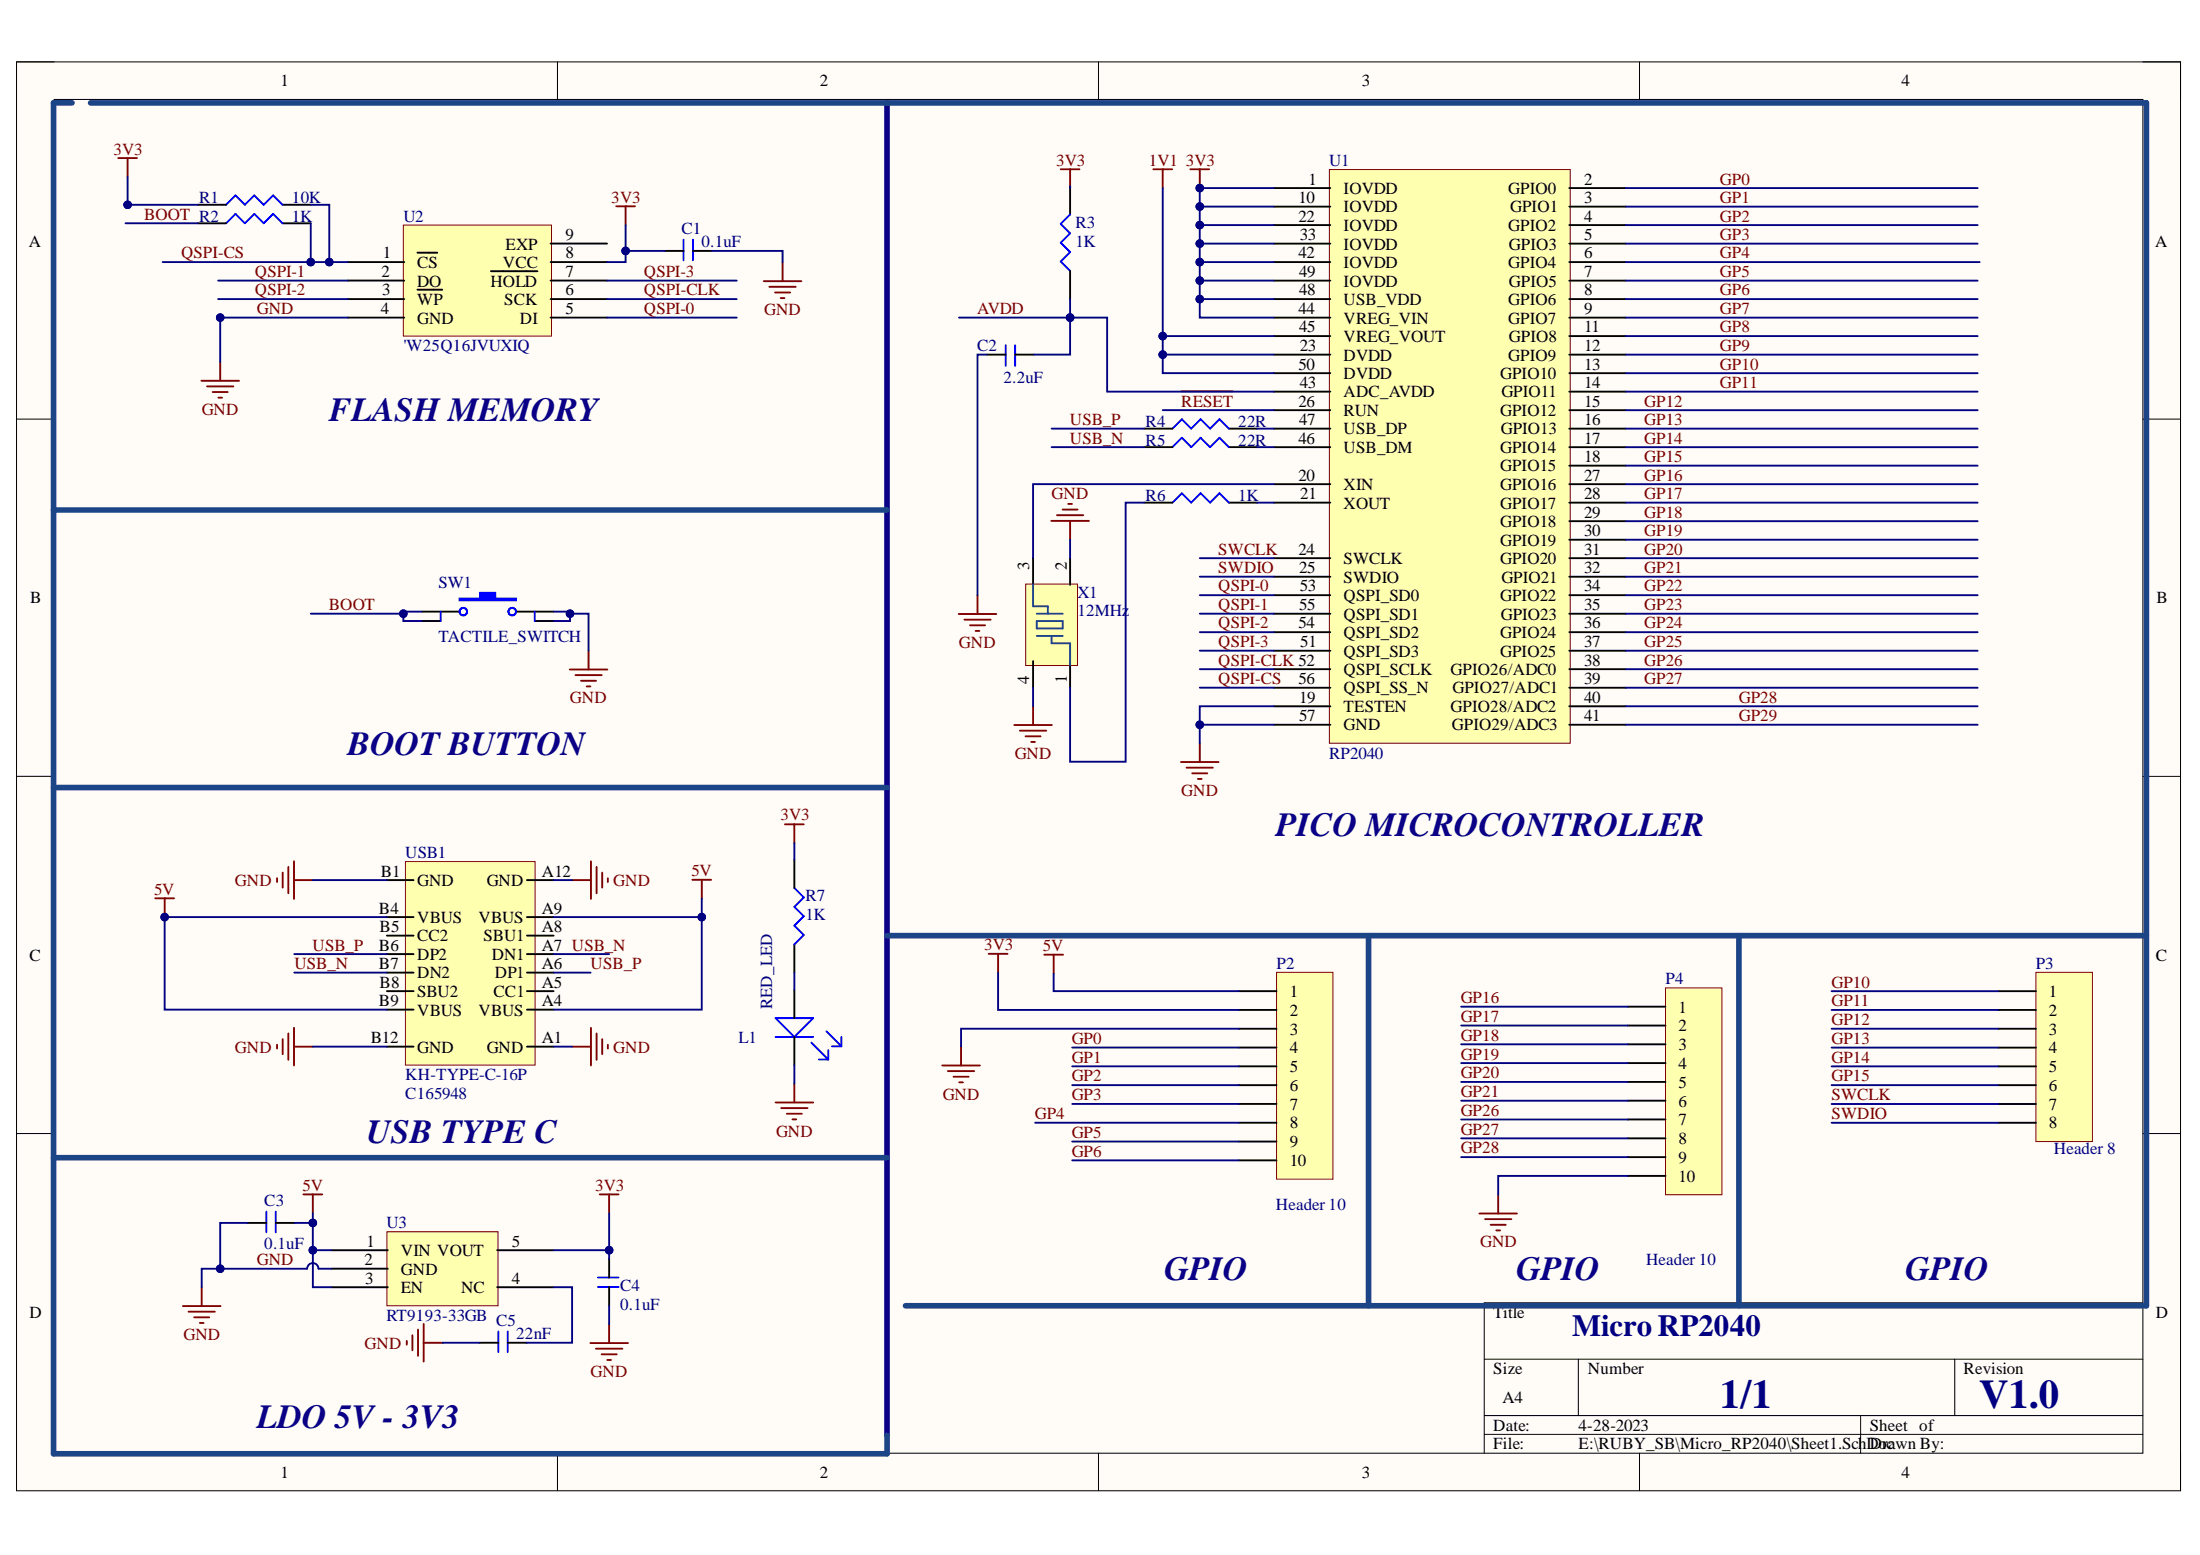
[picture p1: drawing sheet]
<svg xmlns="http://www.w3.org/2000/svg" width="297mm" height="210mm" viewBox="0 0 297 210" stroke-linecap="round" stroke-linejoin="round" font-family="sans-serif">
<path d="M2.2 8.4h292.2v192.8h-292.2z" fill-rule="evenodd" fill="#fffcf8"/>
<path d="M2.2 8.4h292.2v192.8h-292.2z" fill="none" stroke="#000" stroke-width=".14"/>
<path d="M7.3 13.4h282v182.8h-282z" fill-rule="evenodd" fill="#fffcf8"/>
<g fill="none" stroke="#000" stroke-width=".14">
<path d="M2.2 8.3h5.1M7.3 13.4h282v182.8h-282zM75.3 8.3v5.1M148.3 8.3v5.1M221.4 8.4v5M289.3 8.4h5.1v5M2.2 56.6h5.1M289.3 56.6h5.1M2.2 104.8h5.1M289.3 104.8h5.1M2.2 153h5.1M289.3 153h5.1"/>
<path d="M289.3 175.9h-88.9v20.3M75.3 196.2v5M148.3 196.2v5M200.4 183.5h88.9M200.4 191.1h88.9M200.4 193.6h88.9M213.1 183.5v7.6M221.4 196.2v5M251.2 191.1v5.1M263.9 183.5v7.6M294.4 196.2v5"/>
</g>
<path d="M83.2 27.8h2.5M84.5 27.8v2.6M103.1 38h5.1M103.9 38.7h3.5M104.6 39.5h2.1M105.7 35.4v2.6M105.4 40.2h.5" fill="none" stroke="#800000" stroke-width=".25"/>
<path d="M30.5 27.6l1.3-1.2 1.3 1.2 1.2-1.2 1.3 1.2 1.3-1.2 1.2 1.2M30.5 30.1l1.3-1.2 1.3 1.2 1.2-1.2 1.3 1.2 1.3-1.2 1.2 1.2M92.3 32.3v2.8M93.6 32.3v2.8" fill="none" stroke="#00f" stroke-width=".25"/>
<path d="M26.7 27.6h3.8M26.7 30.1h3.8M38.1 27.6h3.9M38.1 30.1h3.9M89.8 33.9h2.5M93.6 33.9h2.5" fill="none" stroke="#000" stroke-width=".25"/>
<path d="M119.8 13.9v179.8" fill="none" stroke="#0c0087" stroke-width=".76"/>
<path d="M179.5 22.9h32.5v77.4h-32.5z" fill-rule="evenodd" fill="#ffffb0"/>
<path d="M179.5 22.9h32.5v77.4h-32.5z" fill="none" stroke="#800000" stroke-width=".14"/>
<g fill="none" stroke="#000" stroke-width=".25">
<path d="M172 25.4h7.6M172 27.9h7.6M172 30.4h7.6M172 32.9h7.6M172 35.4h7.6M172 37.9h7.6M211.9 25.4h7.6M211.9 27.9h7.6M211.9 30.4h7.6M211.9 32.9h7.6M211.9 35.4h7.6M211.9 37.9h7.6"/>
<path d="M172 40.4h7.6M172 42.9h7.6M172 45.4h7.6M172 47.9h7.6M172 50.4h7.6M172 52.9h7.6M172 55.4h7.6M172 57.9h7.6M211.9 40.4h7.6M211.9 42.9h7.6M211.9 45.4h7.6M211.9 47.9h7.6"/>
<path d="M211.9 50.4h7.6M211.9 52.9h7.6M211.9 55.4h7.6M211.9 57.9h7.6M154.5 67.8h3.8M165.9 67.8h3.8M172 60.4h7.6M172 65.4h7.6M172 67.8h7.6M172 75.3h7.6M172 77.9h7.6M211.9 60.4h7.6"/>
<path d="M211.9 62.9h7.6M211.9 65.4h7.6M211.9 67.8h7.6M211.9 75.3h7.6M211.9 77.9h7.6M211.9 70.4h7.6M211.9 72.9h7.6M172 95.3h7.6M172 80.3h7.6M172 82.8h7.6M172 85.3h7.6M172 87.8h7.6"/>
<path d="M172 90.3h7.6M172 92.8h7.6M172 97.8h7.6M211.9 95.3h7.6M211.9 80.3h7.6M211.9 82.8h7.6M211.9 85.3h7.6M211.9 87.8h7.6M211.9 90.3h7.6M211.9 92.8h7.6M211.9 97.8h7.6"/>
</g>
<path d="M158.3 67.8l1.3-1.2 1.2 1.2 1.3-1.2 1.3 1.2 1.2-1.2 1.3 1.2" fill="none" stroke="#00f" stroke-width=".25"/>
<path d="M160.7 22.8h2.6M162 22.8v2.6" fill="none" stroke="#800000" stroke-width=".25"/>
<circle cx="162" cy="25.4" r=".51" fill="#000080"/>
<circle cx="162" cy="25.4" r=".51" fill="none" stroke="#000080" stroke-width=".14"/>
<g fill="none" stroke="#800000" stroke-width=".25">
<path d="M143.2 22.8h2.6M144.5 22.8v2.6M155.7 22.8h2.6M157 22.8v2.6M159.5 52.8h6.9M129.4 82.9h5.1M130.2 83.6h3.6M131 84.4h2M131.7 85.2h.5M132 80.3v2.6M159.4 102.9h5.1M160.2 103.6h3.6"/>
<path d="M161 104.4h2M161.7 105.1h.5M162 100.3v2.6"/>
</g>
<path d="M144.5 29l-1.3 1.2 1.3 1.3-1.3 1.3 1.3 1.2-1.3 1.3 1.3 1.3M135.8 46.6v2.8M137.1 46.6v2.8M158.3 57.9l1.3-1.3 1.2 1.3 1.3-1.3 1.3 1.3 1.2-1.3 1.3 1.3M158.3 60.4l1.3-1.3 1.2 1.3 1.3-1.3 1.3 1.3 1.2-1.3 1.3 1.3" fill="none" stroke="#00f" stroke-width=".25"/>
<path d="M144.5 25.1v3.9M144.5 36.6v3.8M133.3 47.9h2.5M137.1 47.9h2.5M154.5 57.9h3.8M165.9 57.9h3.8M154.5 60.4h3.8M165.9 60.4h3.8" fill="none" stroke="#000" stroke-width=".25"/>
<path d="M138.5 78.8h7v11h-7z" fill-rule="evenodd" fill="#ffffb0"/>
<path d="M138.5 78.8h7v11h-7z" fill="none" stroke="#800000" stroke-width=".14"/>
<path d="M139.5 75.3v3.6M144.5 75.3v3.6M139.5 89.2v3.6M144.5 89.2v3.6" fill="none" stroke="#000" stroke-width=".25"/>
<path d="M139.5 78.8v3h2v1M140 83.8h3.5v1h-3.5zM140 82.8h3.5M140 85.8h3.5M142 85.8v1h2.5v3" fill="none" stroke="#1c4587" stroke-width=".25"/>
<path d="M141.9 70.3h5.1M142.7 69.6h3.6M143.5 68.8h2M144.2 68h.5M144.5 70.3v2.6M136.9 97.9h5.1M137.7 98.6h3.6M138.5 99.4h2M139.5 95.3v2.6M139.2 100.2h.5" fill="none" stroke="#800000" stroke-width=".25"/>
<path d="M54.5 30.4h20v15h-20z" fill-rule="evenodd" fill="#ffffb0"/>
<path d="M54.5 30.4h20v15h-20z" fill="none" stroke="#800000" stroke-width=".14"/>
<g fill="none" stroke="#000" stroke-width=".25">
<path d="M47 35.4h7.6M47 37.9h7.6M56.4 34.1h2.6M56.4 39.1h3.3M66.3 36.6h6.3M74.3 35.4h7.7M74.3 37.9h7.7M74.3 32.9h7.7M47 40.4h7.6M47 42.9h7.6M74.3 40.4h7.7M74.3 42.9h7.7"/>
<path d="M57 82.6h5M69.7 82.6h5"/>
</g>
<path d="M76.9 90.4h5.1M77.7 91.1h3.5M78.4 91.9h2.1M79.2 92.7h.5M79.5 87.8v2.6" fill="none" stroke="#800000" stroke-width=".25"/>
<path d="M62 80.8h2.8v-.8h2.1v.8h2.8v.2h-7.7z" fill-rule="evenodd" fill="#00f"/>
<g fill="none" stroke="#00f" stroke-width=".25">
<path d="M59.5 82.6v1.2M62 80.8h2.8v-.8h2.1v.8h2.8v.2h-7.7zM72.2 82.6v1.2"/>
<circle cx="62.6" cy="82.6" r=".51"/>
<circle cx="69.2" cy="82.6" r=".51"/>
</g>
<path d="M57 83.8h2.5M72.2 83.8h2.5" fill="none" stroke="#000" stroke-width=".25"/>
<path d="M54.7 116.3h17.5v27.5h-17.5z" fill-rule="evenodd" fill="#ffffb0"/>
<path d="M54.7 116.3h17.5v27.5h-17.5z" fill="none" stroke="#800000" stroke-width=".14"/>
<g fill="none" stroke="#000" stroke-width=".25">
<path d="M52.2 118.8h3.6M71.1 118.8h3.6M52.2 123.8h3.6M52.2 126.3h3.6M52.2 128.8h3.6M52.2 131.3h3.6M52.2 133.8h3.6M52.2 136.3h3.6M71.1 123.8h3.6M71.1 126.3h3.6M71.1 128.8h3.6M71.1 131.3h3.6"/>
<path d="M71.1 133.8h3.6M71.1 136.3h3.6M52.2 141.3h3.6M71.1 141.3h3.6"/>
</g>
<g fill="none" stroke="#800000" stroke-width=".25">
<path d="M37.4 118.5v.6M38.2 117.8v2M38.9 117v3.6M39.7 118.8h2.5M39.7 116.3v5M77.2 118.8h2.6M79.8 116.3v5M80.5 117v3.6M81.3 117.8v2M82.1 118.5v.6M93.5 118.8h2.5M94.8 118.8v2.5"/>
<path d="M21 121.3h2.5M22.2 121.3v2.5M38.9 139.5v3.6M39.7 138.7v5.1M79.8 138.7v5.1M80.5 139.5v3.6M37.4 141v.5M38.2 140.3v2M39.7 141.3h2.5M77.2 141.3h2.6M81.3 140.3v2M82.1 141v.5"/>
</g>
<circle cx="22.2" cy="123.8" r=".51" fill="#000080"/>
<circle cx="22.2" cy="123.8" r=".51" fill="none" stroke="#000080" stroke-width=".14"/>
<path d="M52.2 166.3h15v10h-15z" fill-rule="evenodd" fill="#ffffb0"/>
<path d="M52.2 166.3h15v10h-15z" fill="none" stroke="#800000" stroke-width=".14"/>
<path d="M33.4 165.1h2.6M37.2 165.1h2.6M44.7 168.8h7.7M44.7 171.3h7.7M44.7 173.8h7.7M67.1 168.8h7.6M67.1 173.8h7.6M82.2 169.9v2.5M82.2 173.7v2.6M64.7 181.3h2.6M68.6 181.3h2.5" fill="none" stroke="#000" stroke-width=".25"/>
<g fill="none" stroke="#800000" stroke-width=".25">
<path d="M16 21.3h2.5M17.2 21.3v2.6M27.2 51.4h5.1M28 52.2h3.5M28.7 52.9h2M29.5 53.7h.5M29.7 48.9v2.5M24.7 176.3h5.1M25.5 177.1h3.5M26.2 177.8h2M27 178.6h.5M27.2 173.8v2.5"/>
<path d="M41 161.2h2.5M42.2 161.2v2.6M56.4 179.5v3.5M57.2 178.7v5.1M81 161.2h2.5M82.2 161.2v2.6M82.2 178.8v2.5M54.9 181v.5M55.7 180.2v2.1M57.2 181.3h2.5M79.7 181.3h5.1M80.5 182.1h3.5"/>
<path d="M81.2 182.8h2.1M82 183.6h.5"/>
</g>
<path d="M36 163.5v2.8M37.2 163.5v2.8M67.3 179.7v2.8M68.6 179.7v2.8M80.7 172.4h2.8M80.7 173.7h2.8" fill="none" stroke="#00f" stroke-width=".25"/>
<path d="M9.7 13.9h-2.5v182.3h112.6v-2.5M12.2 13.9h277.6v162.4h-167.5M7.2 68.8h112.6M7.2 106.3h112.6M119.8 126.3h170M234.8 126.3v50M7.2 156.3h112.6" fill="none" stroke="#1c4587" stroke-width=".76"/>
<path d="M274.9 131.3h7.6v22.8h-7.6z" fill-rule="evenodd" fill="#ffffb0"/>
<path d="M274.9 131.3h7.6v22.8h-7.6z" fill="none" stroke="#800000" stroke-width=".14"/>
<path d="M269.8 133.8h5.1M269.8 136.3h5.1M269.8 138.9h5.1M269.8 141.4h5.1M269.8 143.9h5.1M269.8 146.5h5.1M269.8 149h5.1M269.8 151.6h5.1" fill="none" stroke="#000" stroke-width=".25"/>
<path d="M172.4 131.3h7.6v27.9h-7.6z" fill-rule="evenodd" fill="#ffffb0"/>
<path d="M172.4 131.3h7.6v27.9h-7.6z" fill="none" stroke="#800000" stroke-width=".14"/>
<path d="M167.3 133.8h5M167.3 136.3h5M167.3 138.9h5M167.3 141.4h5M167.3 143.9h5M167.3 146.5h5M167.3 149h5M167.3 151.6h5M167.3 154.1h5M167.3 156.6h5" fill="none" stroke="#000" stroke-width=".25"/>
<path d="M133.5 128.8h2.5M134.8 128.8v2.5M141 128.9h2.5M142.3 128.9v2.5M127.2 143.8h5.1M128 144.6h3.5M128.7 145.3h2.1M129.5 146.1h.5M129.8 141.3v2.5" fill="none" stroke="#800000" stroke-width=".25"/>
<path d="M184.8 126.3v50" fill="none" stroke="#1c4587" stroke-width=".76"/>
<path d="M224.9 133.4h7.6v27.9h-7.6z" fill-rule="evenodd" fill="#ffffb0"/>
<path d="M224.9 133.4h7.6v27.9h-7.6z" fill="none" stroke="#800000" stroke-width=".14"/>
<g fill="none" stroke="#000" stroke-width=".25">
<path d="M107.3 116.1v3.8M107.3 127.5v3.8M107.3 133.6v3.8M107.3 140v3.8M219.8 135.9h5.1M219.8 138.4h5.1M219.8 141h5.1M219.8 143.5h5.1M219.8 146h5.1M219.8 148.6h5.1M219.8 151.1h5.1M219.8 153.7h5.1"/>
<path d="M219.8 156.2h5.1M219.8 158.7h5.1"/>
</g>
<path d="M107.3 119.9l1.2 1.2-1.2 1.3 1.2 1.3-1.2 1.2 1.2 1.3-1.2 1.3M104.7 137.4h5.1l-2.5 2.6zM104.7 140h5.1M111.6 139.2l2 2M113.6 140v1.2M109.5 140.7l2.3 2.3M110.6 143h1.2M111.8 141.7v1.3M112.3 141.2h1.3" fill="none" stroke="#00f" stroke-width=".25"/>
<path d="M106 111.3h2.5M107.3 111.3v2.5M104.7 148.8h5.1M105.5 149.6h3.5M106.2 150.3h2.1M107 151.1h.5M107.3 146.3v2.5M199.7 163.8h5.1M200.5 164.6h3.6M201.3 165.3h2M202 166.1h.5M202.3 161.3v2.5" fill="none" stroke="#800000" stroke-width=".25"/>
<path d="M29.5 37.9h17.5M42 27.6h2.5v7.8h2.5M82 37.9h17.5M96.1 33.9h9.6v1.5M29.5 40.4h17.5M82 40.4h17.5M82 42.9h17.5" fill="none" stroke="#000080" stroke-width=".25"/>
<circle cx="44.5" cy="35.4" r=".51" fill="#000080"/>
<circle cx="44.5" cy="35.4" r=".51" fill="none" stroke="#000080" stroke-width=".14"/>
<path d="M42 30.1v5.3" fill="none" stroke="#000080" stroke-width=".25"/>
<circle cx="42" cy="35.4" r=".51" fill="#000080"/>
<circle cx="42" cy="35.4" r=".51" fill="none" stroke="#000080" stroke-width=".14"/>
<g fill="none" stroke="#000080" stroke-width=".25">
<path d="M16.9 30.1h9.8M219.5 25.4h47.5M219.5 27.9h47.5M219.5 30.4h47.5M219.5 32.9h47.5M157 47.9v2.5h15M219.5 40.4h47.5M219.5 42.9h47.5M219.5 45.4h47.5M219.5 47.9h47.5M219.5 50.4h47.5M219.5 52.9h47.5"/>
<path d="M219.5 55.4h47.5M162 75.3h10M162 77.8h10M169.7 67.8h2.3M219.5 60.4h47.5M219.5 62.9h47.5M219.5 65.4h47.5M219.5 67.8h47.5M219.5 70.4h47.5M219.5 72.9h47.5M219.5 75.3h47.5M219.5 77.9h47.5"/>
<path d="M162 80.3h10M162 82.8h10M162 85.3h10M162 87.8h10M162 90.3h10M162 92.8h10M219.5 80.3h47.5M219.5 82.8h47.5M219.5 85.3h47.5M219.5 87.8h47.5M219.5 90.3h47.5M219.5 92.8h47.5"/>
<path d="M219.5 95.3h47.5M219.5 97.8h47.5"/>
</g>
<circle cx="157" cy="47.9" r=".51" fill="#000080"/>
<circle cx="157" cy="47.9" r=".51" fill="none" stroke="#000080" stroke-width=".14"/>
<path d="M157 45.4v2.5h15" fill="none" stroke="#000080" stroke-width=".25"/>
<circle cx="157" cy="47.9" r=".51" fill="#000080"/>
<circle cx="157" cy="47.9" r=".51" fill="none" stroke="#000080" stroke-width=".14"/>
<circle cx="157" cy="45.4" r=".51" fill="#000080"/>
<circle cx="157" cy="45.4" r=".51" fill="none" stroke="#000080" stroke-width=".14"/>
<path d="M157 25.4v20h15" fill="none" stroke="#000080" stroke-width=".25"/>
<circle cx="157" cy="45.4" r=".51" fill="#000080"/>
<circle cx="157" cy="45.4" r=".51" fill="none" stroke="#000080" stroke-width=".14"/>
<path d="M162 27.9h10" fill="none" stroke="#000080" stroke-width=".25"/>
<circle cx="162" cy="27.9" r=".51" fill="#000080"/>
<circle cx="162" cy="27.9" r=".51" fill="none" stroke="#000080" stroke-width=".14"/>
<path d="M162 30.4h10" fill="none" stroke="#000080" stroke-width=".25"/>
<circle cx="162" cy="30.4" r=".51" fill="#000080"/>
<circle cx="162" cy="30.4" r=".51" fill="none" stroke="#000080" stroke-width=".14"/>
<path d="M162 32.9h10" fill="none" stroke="#000080" stroke-width=".25"/>
<circle cx="162" cy="32.9" r=".51" fill="#000080"/>
<circle cx="162" cy="32.9" r=".51" fill="none" stroke="#000080" stroke-width=".14"/>
<path d="M162 35.4h10" fill="none" stroke="#000080" stroke-width=".25"/>
<circle cx="162" cy="35.4" r=".51" fill="#000080"/>
<circle cx="162" cy="35.4" r=".51" fill="none" stroke="#000080" stroke-width=".14"/>
<path d="M162 37.9h10" fill="none" stroke="#000080" stroke-width=".25"/>
<circle cx="162" cy="37.9" r=".51" fill="#000080"/>
<circle cx="162" cy="37.9" r=".51" fill="none" stroke="#000080" stroke-width=".14"/>
<path d="M162 40.4h10" fill="none" stroke="#000080" stroke-width=".25"/>
<circle cx="162" cy="40.4" r=".51" fill="#000080"/>
<circle cx="162" cy="40.4" r=".51" fill="none" stroke="#000080" stroke-width=".14"/>
<path d="M144.5 25.1v.3M139.6 47.9h4.9v-5h5v10h22.5M142 57.9h12.5M157 55.4h15M169.7 57.9h2.3M142 60.4h12.5M169.7 60.4h2.3" fill="none" stroke="#000080" stroke-width=".25"/>
<circle cx="144.5" cy="42.9" r=".51" fill="#000080"/>
<circle cx="144.5" cy="42.9" r=".51" fill="none" stroke="#000080" stroke-width=".14"/>
<path d="M144.5 40.4v2.5" fill="none" stroke="#000080" stroke-width=".25"/>
<circle cx="144.5" cy="42.9" r=".51" fill="#000080"/>
<circle cx="144.5" cy="42.9" r=".51" fill="none" stroke="#000080" stroke-width=".14"/>
<path d="M129.5 42.9h15" fill="none" stroke="#000080" stroke-width=".25"/>
<circle cx="144.5" cy="42.9" r=".51" fill="#000080"/>
<circle cx="144.5" cy="42.9" r=".51" fill="none" stroke="#000080" stroke-width=".14"/>
<path d="M172 25.4h-10v17.5h10M133.3 47.9h-1.3v32.4M219.5 57.9h47.5" fill="none" stroke="#000080" stroke-width=".25"/>
<circle cx="162" cy="25.4" r=".51" fill="#000080"/>
<circle cx="162" cy="25.4" r=".51" fill="none" stroke="#000080" stroke-width=".14"/>
<circle cx="162" cy="27.9" r=".51" fill="#000080"/>
<circle cx="162" cy="27.9" r=".51" fill="none" stroke="#000080" stroke-width=".14"/>
<circle cx="162" cy="30.4" r=".51" fill="#000080"/>
<circle cx="162" cy="30.4" r=".51" fill="none" stroke="#000080" stroke-width=".14"/>
<circle cx="162" cy="32.9" r=".51" fill="#000080"/>
<circle cx="162" cy="32.9" r=".51" fill="none" stroke="#000080" stroke-width=".14"/>
<circle cx="162" cy="35.4" r=".51" fill="#000080"/>
<circle cx="162" cy="35.4" r=".51" fill="none" stroke="#000080" stroke-width=".14"/>
<circle cx="162" cy="37.9" r=".51" fill="#000080"/>
<circle cx="162" cy="37.9" r=".51" fill="none" stroke="#000080" stroke-width=".14"/>
<circle cx="162" cy="40.4" r=".51" fill="#000080"/>
<circle cx="162" cy="40.4" r=".51" fill="none" stroke="#000080" stroke-width=".14"/>
<path d="M219.5 37.9h47.5M172 95.3h-10v2.5h10" fill="none" stroke="#000080" stroke-width=".25"/>
<circle cx="162" cy="97.8" r=".51" fill="#000080"/>
<circle cx="162" cy="97.8" r=".51" fill="none" stroke="#000080" stroke-width=".14"/>
<path d="M162 97.8v2.5" fill="none" stroke="#000080" stroke-width=".25"/>
<circle cx="162" cy="97.8" r=".51" fill="#000080"/>
<circle cx="162" cy="97.8" r=".51" fill="none" stroke="#000080" stroke-width=".14"/>
<path d="M144.5 72.9v2.4M54.5 82.8v1h2.5M139.5 92.8v2.5" fill="none" stroke="#000080" stroke-width=".25"/>
<circle cx="54.5" cy="82.8" r=".51" fill="#000080"/>
<circle cx="54.5" cy="82.8" r=".51" fill="none" stroke="#000080" stroke-width=".14"/>
<path d="M57 82.6h-2.5v.2h-12.5" fill="none" stroke="#000080" stroke-width=".25"/>
<circle cx="54.5" cy="82.8" r=".51" fill="#000080"/>
<circle cx="54.5" cy="82.8" r=".51" fill="none" stroke="#000080" stroke-width=".14"/>
<path d="M77 82.8v1h-2.3" fill="none" stroke="#000080" stroke-width=".25"/>
<circle cx="77" cy="82.8" r=".51" fill="#000080"/>
<circle cx="77" cy="82.8" r=".51" fill="none" stroke="#000080" stroke-width=".14"/>
<path d="M74.7 82.6h2.3v.2h2.5v5" fill="none" stroke="#000080" stroke-width=".25"/>
<circle cx="77" cy="82.8" r=".51" fill="#000080"/>
<circle cx="77" cy="82.8" r=".51" fill="none" stroke="#000080" stroke-width=".14"/>
<path d="M22 35.4h22.5" fill="none" stroke="#000080" stroke-width=".25"/>
<circle cx="42" cy="35.4" r=".51" fill="#000080"/>
<circle cx="42" cy="35.4" r=".51" fill="none" stroke="#000080" stroke-width=".14"/>
<circle cx="44.5" cy="35.4" r=".51" fill="#000080"/>
<circle cx="44.5" cy="35.4" r=".51" fill="none" stroke="#000080" stroke-width=".14"/>
<path d="M84.5 30.4v5h-2.5" fill="none" stroke="#000080" stroke-width=".25"/>
<circle cx="84.5" cy="33.9" r=".51" fill="#000080"/>
<circle cx="84.5" cy="33.9" r=".51" fill="none" stroke="#000080" stroke-width=".14"/>
<path d="M154.5 67.8h-2.5v35h-7.5v-10M172 65.4h-32.5v9.9M42.2 118.8h10M74.7 118.8h2.5M39.7 128.8h12.5M39.7 131.3h12.5M74.7 128.8h7.5M74.7 131.3h5M94.8 121.3v2.5h-20.1M42.2 141.3h10M74.7 141.3h2.5" fill="none" stroke="#000080" stroke-width=".25"/>
<circle cx="94.8" cy="123.8" r=".51" fill="#000080"/>
<circle cx="94.8" cy="123.8" r=".51" fill="none" stroke="#000080" stroke-width=".14"/>
<path d="M94.8 123.8v12.5h-20.1" fill="none" stroke="#000080" stroke-width=".25"/>
<circle cx="94.8" cy="123.8" r=".51" fill="#000080"/>
<circle cx="94.8" cy="123.8" r=".51" fill="none" stroke="#000080" stroke-width=".14"/>
<path d="M52.2 123.8h-30v12.5h30" fill="none" stroke="#000080" stroke-width=".25"/>
<circle cx="22.2" cy="123.8" r=".51" fill="#000080"/>
<circle cx="22.2" cy="123.8" r=".51" fill="none" stroke="#000080" stroke-width=".14"/>
<path d="M33.4 165.1h-3.7v6.2" fill="none" stroke="#000080" stroke-width=".25"/>
<circle cx="29.7" cy="171.3" r=".51" fill="#000080"/>
<circle cx="29.7" cy="171.3" r=".51" fill="none" stroke="#000080" stroke-width=".14"/>
<path d="M42.2 165.1v3.7h2.5" fill="none" stroke="#000080" stroke-width=".25"/>
<circle cx="42.2" cy="168.8" r=".51" fill="#000080"/>
<circle cx="42.2" cy="168.8" r=".51" fill="none" stroke="#000080" stroke-width=".14"/>
<circle cx="42.2" cy="165.1" r=".51" fill="#000080"/>
<circle cx="42.2" cy="165.1" r=".51" fill="none" stroke="#000080" stroke-width=".14"/>
<path d="M42.2 163.8v1.3h-2.4" fill="none" stroke="#000080" stroke-width=".25"/>
<circle cx="42.2" cy="165.1" r=".51" fill="#000080"/>
<circle cx="42.2" cy="165.1" r=".51" fill="none" stroke="#000080" stroke-width=".14"/>
<path d="M74.7 168.8h7.5v1.1" fill="none" stroke="#000080" stroke-width=".25"/>
<circle cx="82.2" cy="168.8" r=".51" fill="#000080"/>
<circle cx="82.2" cy="168.8" r=".51" fill="none" stroke="#000080" stroke-width=".14"/>
<path d="M82.2 163.8v5" fill="none" stroke="#000080" stroke-width=".25"/>
<circle cx="82.2" cy="168.8" r=".51" fill="#000080"/>
<circle cx="82.2" cy="168.8" r=".51" fill="none" stroke="#000080" stroke-width=".14"/>
<path d="M17.2 27.6h9.5M219.5 35.4h47.8M74.7 173.8h2.5v7.5h-6.1M82.2 176.3v2.5M59.7 181.3h5" fill="none" stroke="#000080" stroke-width=".25"/>
<circle cx="17.2" cy="27.6" r=".51" fill="#000080"/>
<circle cx="17.2" cy="27.6" r=".51" fill="none" stroke="#000080" stroke-width=".14"/>
<path d="M17.2 23.9v3.7h-.3" fill="none" stroke="#000080" stroke-width=".25"/>
<circle cx="17.2" cy="27.6" r=".51" fill="#000080"/>
<circle cx="17.2" cy="27.6" r=".51" fill="none" stroke="#000080" stroke-width=".14"/>
<path d="M29.7 42.9h17.3" fill="none" stroke="#000080" stroke-width=".25"/>
<circle cx="29.7" cy="42.9" r=".51" fill="#000080"/>
<circle cx="29.7" cy="42.9" r=".51" fill="none" stroke="#000080" stroke-width=".14"/>
<path d="M29.5 42.9h.2v6" fill="none" stroke="#000080" stroke-width=".25"/>
<circle cx="29.7" cy="42.9" r=".51" fill="#000080"/>
<circle cx="29.7" cy="42.9" r=".51" fill="none" stroke="#000080" stroke-width=".14"/>
<path d="M84.5 33.9h5.3" fill="none" stroke="#000080" stroke-width=".25"/>
<circle cx="84.5" cy="33.9" r=".51" fill="#000080"/>
<circle cx="84.5" cy="33.9" r=".51" fill="none" stroke="#000080" stroke-width=".14"/>
<path d="M42.2 168.8v5h2.5" fill="none" stroke="#000080" stroke-width=".25"/>
<circle cx="42.2" cy="168.8" r=".51" fill="#000080"/>
<circle cx="42.2" cy="168.8" r=".51" fill="none" stroke="#000080" stroke-width=".14"/>
<path d="M44.7 171.3h-1.7a.76 .76 0 0 0-.8-.8 .76 .76 0 0 0-.7 .8h-14.3v2.5" fill="none" stroke="#000080" stroke-width=".25"/>
<circle cx="29.7" cy="171.3" r=".51" fill="#000080"/>
<circle cx="29.7" cy="171.3" r=".51" fill="none" stroke="#000080" stroke-width=".14"/>
<g fill="none" stroke="#000080" stroke-width=".25">
<path d="M107.3 113.8v2.3M107.3 131.3v2.3M134.8 131.3v5h32.5M142.3 131.4v2.4h25M167.3 138.9h-37.5v2.4M197.3 138.4h22.5M197.3 135.9h22.5M247.3 138.9h22.5M247.3 136.3h22.5M247.3 133.8h22.5M107.3 143.8v2.5M139.8 151.6h27.5"/>
<path d="M144.8 141.4h22.5M144.8 143.9h22.5M144.8 146.5h22.5M144.8 149h22.5M144.8 154.1h22.5M144.8 156.6h22.5M197.3 146h22.5M197.3 148.6h22.5M197.3 141h22.5M197.3 143.5h22.5M197.3 153.7h22.5M197.3 156.2h22.5"/>
<path d="M197.3 151.1h22.5M219.8 158.7h-17.5v2.6M247.3 141.4h22.5M247.3 143.9h22.5M247.3 146.5h22.5M247.3 149h22.5M247.3 151.6h22.5"/>
</g>
<g font-size="5.5" fill="#000080">
<text x="232.2" y="190.1">1/1</text>
<text x="267.2" y="190.1">V1.0</text>
</g>
<g font-size="4.6" fill="#0c0087">
<text x="44.4" y="56.9">FLASH MEMORY</text>
<text x="46.9" y="101.9">BOOT BUTTON</text>
<text x="172.3" y="112.9">PICO MICROCONTROLLER</text>
<text x="49.5" y="154.3">USB TYPE C</text>
<text x="157.2" y="172.8">GPIO</text>
<text x="204.7" y="172.8">GPIO</text>
<text x="257.3" y="172.8">GPIO</text>
<text x="34.7" y="192.8">LDO 5V - 3V3</text>
</g>
<text font-size="4.1" fill="#000080" x="212.3" y="180.4">Micro RP2040</text>
<g font-size="2.3">
<text x="37.9" y="11.7">1</text>
<text x="110.7" y="11.7">2</text>
<text x="183.9" y="11.7">3</text>
<text x="256.8" y="11.7">4</text>
<text x="175.3" y="27.4">10</text>
<text x="175.3" y="29.9">22</text>
<text x="176.7" y="24.9">1</text>
<text x="181.4" y="26.2">IOVDD</text>
<text x="181.4" y="28.6">IOVDD</text>
<text x="203.6" y="26.2">GPIO0</text>
<text x="203.9" y="28.6">GPIO1</text>
<text x="213.9" y="24.9">2</text>
<text x="213.9" y="27.4">3</text>
<text x="213.9" y="29.9">4</text>
<text x="3.9" y="33.3">A</text>
<text x="51.7" y="34.9">1</text>
<text x="68.2" y="33.7">EXP</text>
<text x="76.4" y="34.9">8</text>
<text x="76.4" y="32.4">9</text>
<text x="175.3" y="34.9">42</text>
<text x="175.5" y="32.4">33</text>
<text x="181.4" y="31.2">IOVDD</text>
<text x="181.4" y="33.7">IOVDD</text>
<text x="203.6" y="31.2">GPIO2</text>
<text x="203.7" y="33.7">GPIO3</text>
<text x="213.9" y="32.4">5</text>
<text x="213.9" y="34.9">6</text>
<text x="291" y="33.3">A</text>
<text x="51.5" y="37.4">2</text>
<text x="51.6" y="39.9">3</text>
<text x="56.3" y="36.2">CS</text>
<text x="56.3" y="38.7">DO</text>
<text x="56.3" y="41.1">WP</text>
<text x="66.2" y="38.7">HOLD</text>
<text x="67.9" y="36.2">VCC</text>
<text x="68.1" y="41.1">SCK</text>
<text x="76.4" y="39.9">6</text>
<text x="76.4" y="37.4">7</text>
<text x="175.4" y="39.9">48</text>
<text x="175.4" y="37.4">49</text>
<text x="181.4" y="36.2">IOVDD</text>
<text x="181.4" y="41.1">USB_VDD</text>
<text x="181.4" y="38.7">IOVDD</text>
<text x="203.6" y="36.2">GPIO4</text>
<text x="203.6" y="41.1">GPIO6</text>
<text x="203.7" y="38.7">GPIO5</text>
<text x="213.9" y="37.4">7</text>
<text x="213.9" y="39.9">8</text>
<text x="51.4" y="42.4">4</text>
<text x="56.3" y="43.7">GND</text>
<text x="70.2" y="43.7">DI</text>
<text x="76.4" y="42.4">5</text>
<text x="175.3" y="42.4">44</text>
<text x="175.4" y="44.9">45</text>
<text x="175.5" y="47.4">23</text>
<text x="181.4" y="43.7">VREG_VIN</text>
<text x="181.4" y="46.1">VREG_VOUT</text>
<text x="203.6" y="43.7">GPIO7</text>
<text x="203.7" y="46.1">GPIO8</text>
<text x="213.9" y="42.4">9</text>
<text x="213.9" y="44.9">11</text>
<text x="213.9" y="47.4">12</text>
<text x="175.3" y="49.9">50</text>
<text x="175.5" y="52.4">43</text>
<text x="181.4" y="48.7">DVDD</text>
<text x="181.4" y="53.6">ADC_AVDD</text>
<text x="181.4" y="51.2">DVDD</text>
<text x="202.5" y="51.2">GPIO10</text>
<text x="202.7" y="53.6">GPIO11</text>
<text x="203.6" y="48.7">GPIO9</text>
<text x="213.9" y="49.9">13</text>
<text x="213.9" y="52.4">14</text>
<text x="175.3" y="54.9">26</text>
<text x="175.3" y="59.9">46</text>
<text x="175.4" y="57.4">47</text>
<text x="181.4" y="56.2">RUN</text>
<text x="181.4" y="58.6">USB_DP</text>
<text x="202.5" y="56.2">GPIO12</text>
<text x="202.6" y="58.6">GPIO13</text>
<text x="213.9" y="54.9">15</text>
<text x="213.9" y="57.4">16</text>
<text x="213.9" y="59.9">17</text>
<text x="175.3" y="64.9">20</text>
<text x="181.4" y="61.2">USB_DM</text>
<text x="202.5" y="61.2">GPIO14</text>
<text x="202.5" y="63.6">GPIO15</text>
<text x="213.9" y="62.3">18</text>
<text x="213.9" y="64.9">27</text>
<text x="175.6" y="67.3">21</text>
<text x="181.4" y="66.1">XIN</text>
<text x="181.4" y="68.7">XOUT</text>
<text x="202.5" y="66.1">GPIO16</text>
<text x="202.5" y="68.7">GPIO17</text>
<text x="202.5" y="71.1">GPIO18</text>
<text x="213.9" y="67.3">28</text>
<text x="213.9" y="69.9">29</text>
<text x="138.9" y="76.9" transform="rotate(-90 138.9 76.9)">3</text>
<text x="144" y="76.9" transform="rotate(-90 144 76.9)">2</text>
<text x="175.3" y="74.9">24</text>
<text x="175.4" y="77.4">25</text>
<text x="181.4" y="76.1">SWCLK</text>
<text x="202.5" y="73.7">GPIO19</text>
<text x="202.5" y="76.1">GPIO20</text>
<text x="213.9" y="72.4">30</text>
<text x="213.9" y="74.9">31</text>
<text x="213.9" y="77.4">32</text>
<text x="4.1" y="81.4">B</text>
<text x="175.4" y="82.4">55</text>
<text x="175.5" y="79.8">53</text>
<text x="181.4" y="78.7">SWDIO</text>
<text x="181.4" y="81.1">QSPI_SD0</text>
<text x="181.4" y="83.6">QSPI_SD1</text>
<text x="202.5" y="81.1">GPIO22</text>
<text x="202.6" y="83.6">GPIO23</text>
<text x="202.7" y="78.7">GPIO21</text>
<text x="213.9" y="79.8">34</text>
<text x="213.9" y="82.4">35</text>
<text x="291.2" y="81.4">B</text>
<text x="175.3" y="84.8">54</text>
<text x="175.6" y="87.4">51</text>
<text x="181.4" y="88.6">QSPI_SD3</text>
<text x="181.4" y="86.1">QSPI_SD2</text>
<text x="202.5" y="86.1">GPIO24</text>
<text x="202.5" y="88.6">GPIO25</text>
<text x="213.9" y="84.8">36</text>
<text x="213.9" y="87.4">37</text>
<text x="213.9" y="89.9">38</text>
<text x="138.9" y="92.3" transform="rotate(-90 138.9 92.3)">4</text>
<text x="144" y="92.2" transform="rotate(-90 144 92.2)">1</text>
<text x="175.3" y="92.3">56</text>
<text x="175.4" y="94.9">19</text>
<text x="181.4" y="91.2">QSPI_SCLK</text>
<text x="181.4" y="93.6">QSPI_SS_N</text>
<text x="195.9" y="91.2">GPIO26/ADC0</text>
<text x="196.1" y="93.6">GPIO27/ADC1</text>
<text x="213.9" y="92.3">39</text>
<text x="213.9" y="94.9">40</text>
<text x="175.4" y="97.3">57</text>
<text x="181.4" y="96.1">TESTEN</text>
<text x="181.4" y="98.6">GND</text>
<text x="195.9" y="96.1">GPIO28/ADC2</text>
<text x="196" y="98.6">GPIO29/ADC3</text>
<text x="213.9" y="97.3">41</text>
<text x="51.4" y="118.4">B1</text>
<text x="56.3" y="119.6">GND</text>
<text x="65.7" y="119.6">GND</text>
<text x="73.2" y="118.4">A12</text>
<text x="51.2" y="123.3">B4</text>
<text x="51.2" y="125.8">B5</text>
<text x="56.3" y="124.6">VBUS</text>
<text x="64.6" y="124.6">VBUS</text>
<text x="73.2" y="125.8">A8</text>
<text x="73.2" y="123.3">A9</text>
<text x="4" y="129.7">C</text>
<text x="51.2" y="128.3">B6</text>
<text x="51.2" y="130.8">B7</text>
<text x="56.3" y="127.1">CC2</text>
<text x="56.3" y="129.6">DP2</text>
<text x="65.3" y="127.1">SBU1</text>
<text x="66.4" y="129.6">DN1</text>
<text x="73.2" y="130.8">A6</text>
<text x="73.2" y="128.3">A7 USB_N</text>
<text x="291.1" y="129.7">C</text>
<text x="51.2" y="135.8">B9</text>
<text x="51.2" y="133.3">B8</text>
<text x="56.3" y="132">DN2</text>
<text x="56.3" y="134.6">SBU2</text>
<text x="56.3" y="137.1">VBUS</text>
<text x="64.6" y="137.1">VBUS</text>
<text x="66.6" y="134.6">CC1</text>
<text x="66.8" y="132">DP1</text>
<text x="73.2" y="135.8">A4</text>
<text x="73.2" y="133.3">A5</text>
<text x="174.1" y="134.6">1</text>
<text x="174.1" y="137.1">2</text>
<text x="226.6" y="136.7">1</text>
<text x="276.6" y="134.6">1</text>
<text x="276.6" y="137.1">2</text>
<text x="50.1" y="140.8">B12</text>
<text x="56.3" y="142.1">GND</text>
<text x="65.7" y="142.1">GND</text>
<text x="73.2" y="140.8">A1</text>
<text x="174.1" y="139.6">3</text>
<text x="174.1" y="142.2">4</text>
<text x="226.6" y="139.2">2</text>
<text x="226.6" y="141.8">3</text>
<text x="276.6" y="139.6">3</text>
<text x="276.6" y="142.2">4</text>
<text x="174.1" y="144.7">5</text>
<text x="174.1" y="147.3">6</text>
<text x="174.1" y="149.8">7</text>
<text x="226.6" y="144.3">4</text>
<text x="226.6" y="146.8">5</text>
<text x="226.6" y="149.4">6</text>
<text x="276.6" y="144.7">5</text>
<text x="276.6" y="147.3">6</text>
<text x="276.6" y="149.8">7</text>
<text x="174.1" y="152.3">8</text>
<text x="174.1" y="154.9">9</text>
<text x="226.6" y="151.9">7</text>
<text x="226.6" y="154.4">8</text>
<text x="276.6" y="152.3">8</text>
<text x="174.1" y="157.4">10</text>
<text x="226.6" y="157">9</text>
<text x="226.6" y="159.5">10</text>
<text x="49.2" y="170.8">2</text>
<text x="49.3" y="173.3">3</text>
<text x="49.5" y="168.3">1</text>
<text x="54.1" y="169.6">VIN VOUT</text>
<text x="54.1" y="172.1">GND</text>
<text x="69.1" y="168.3">5</text>
<text x="69.1" y="173.3">4</text>
<text x="4" y="177.9">D</text>
<text x="54.1" y="174.5">EN</text>
<text x="62.2" y="174.5">NC</text>
<text x="201.6" y="177.9">Title</text>
<text x="291.1" y="177.9">D</text>
<text x="201.6" y="185.5">Size</text>
<text x="214.4" y="185.5">Number</text>
<text x="265.1" y="185.5">Revision</text>
<text x="202.9" y="189.3">A4</text>
<text x="201.6" y="193.1">Date:</text>
<text x="201.6" y="195.7">File:</text>
<text x="213.1" y="193.1">4-28-2023</text>
<text x="213.1" y="195.7">E:\RUBY_SB\Micro_RP2040\Sheet1.SchDoc</text>
<text x="252.4" y="193.1">Sheet of</text>
<text x="252.4" y="195.7">Drawn By:</text>
<text x="37.9" y="199.5">1</text>
<text x="110.7" y="199.5">2</text>
<text x="183.9" y="199.5">3</text>
<text x="256.8" y="199.5">4</text>
</g>
<g font-size="2.3" fill="#800000">
<text x="15.3" y="20.9">3V3</text>
<text x="142.6" y="22.4">3V3</text>
<text x="155.1" y="22.4">1V1</text>
<text x="160.1" y="22.4">3V3</text>
<text x="19.5" y="29.7">BOOT R2</text>
<text x="82.5" y="27.4">3V3</text>
<text x="232.2" y="24.9">GP0</text>
<text x="232.2" y="27.4">GP1</text>
<text x="232.2" y="29.9">GP2</text>
<text x="24.4" y="34.9">QSPI-CS</text>
<text x="232.2" y="32.4">GP3</text>
<text x="232.2" y="34.9">GP4</text>
<text x="34.4" y="37.4">QSPI-1</text>
<text x="34.4" y="39.9">QSPI-2</text>
<text x="86.9" y="39.9">QSPI-CLK</text>
<text x="86.9" y="37.4">QSPI-3</text>
<text x="232.2" y="37.4">GP5</text>
<text x="232.2" y="39.9">GP6</text>
<text x="34.7" y="42.4">GND</text>
<text x="86.9" y="42.4">QSPI-0</text>
<text x="103.2" y="42.6">GND</text>
<text x="131.9" y="42.4">AVDD</text>
<text x="232.2" y="42.4">GP7</text>
<text x="232.2" y="44.9">GP8</text>
<text x="232.2" y="47.4">GP9</text>
<text x="232.2" y="49.9">GP10</text>
<text x="232.2" y="52.4">GP11</text>
<text x="27.2" y="56">GND</text>
<text x="144.4" y="59.9">USB_N</text>
<text x="144.4" y="57.4">USB_P</text>
<text x="159.5" y="54.9">RESET</text>
<text x="222" y="54.9">GP12</text>
<text x="222" y="59.9">GP14</text>
<text x="222" y="57.4">GP13</text>
<text x="222" y="62.3">GP15</text>
<text x="222" y="64.9">GP16</text>
<text x="142" y="67.3">GND</text>
<text x="222" y="67.3">GP17</text>
<text x="222" y="69.9">GP18</text>
<text x="164.5" y="74.9">SWCLK</text>
<text x="164.5" y="77.4">SWDIO</text>
<text x="222" y="72.4">GP19</text>
<text x="222" y="74.9">GP20</text>
<text x="222" y="77.4">GP21</text>
<text x="44.4" y="82.4">BOOT</text>
<text x="164.5" y="79.8">QSPI-0</text>
<text x="164.5" y="82.4">QSPI-1</text>
<text x="222" y="79.8">GP22</text>
<text x="222" y="82.4">GP23</text>
<text x="129.5" y="87.4">GND</text>
<text x="164.5" y="89.9">QSPI-CLK 52</text>
<text x="164.5" y="84.8">QSPI-2</text>
<text x="164.5" y="87.4">QSPI-3</text>
<text x="222" y="84.8">GP24</text>
<text x="222" y="87.4">GP25</text>
<text x="222" y="89.9">GP26</text>
<text x="77" y="95">GND</text>
<text x="164.5" y="92.3">QSPI-CS</text>
<text x="222" y="92.3">GP27</text>
<text x="234.8" y="94.9">GP28</text>
<text x="234.8" y="97.3">GP29</text>
<text x="137" y="102.5">GND</text>
<text x="159.5" y="107.5">GND</text>
<text x="105.4" y="110.8">3V3</text>
<text x="31.7" y="119.6">GND</text>
<text x="82.8" y="119.6">GND</text>
<text x="93.4" y="118.3">5V</text>
<text x="20.8" y="120.8">5V</text>
<text x="39.7" y="130.8">USB_N</text>
<text x="42.2" y="128.3">USB_P</text>
<text x="79.7" y="130.8">USB_P</text>
<text x="132.9" y="128.2">3V3</text>
<text x="140.8" y="128.4">5V</text>
<text x="197.2" y="138">GP17</text>
<text x="197.2" y="135.4">GP16</text>
<text x="247.3" y="135.8">GP11</text>
<text x="247.3" y="133.3">GP10</text>
<text x="31.7" y="142.1">GND</text>
<text x="82.8" y="142.1">GND</text>
<text x="144.7" y="140.9">GP0</text>
<text x="144.7" y="143.4">GP1</text>
<text x="197.2" y="140.5">GP18</text>
<text x="197.2" y="143">GP19</text>
<text x="247.3" y="140.9">GP13</text>
<text x="247.3" y="143.4">GP14</text>
<text x="247.3" y="138.4">GP12</text>
<text x="127.3" y="148.4">GND</text>
<text x="144.7" y="146">GP2</text>
<text x="144.7" y="148.5">GP3</text>
<text x="197.2" y="145.6">GP20</text>
<text x="197.2" y="148.1">GP21</text>
<text x="247.3" y="148.5">SWCLK</text>
<text x="247.3" y="146">GP15</text>
<text x="104.8" y="153.4">GND</text>
<text x="139.7" y="151.1">GP4</text>
<text x="144.7" y="153.6">GP5</text>
<text x="197.2" y="153.2">GP27</text>
<text x="197.2" y="155.7">GP28</text>
<text x="197.2" y="150.6">GP26</text>
<text x="247.3" y="151.1">SWDIO</text>
<text x="40.8" y="160.8">5V</text>
<text x="80.3" y="160.8">3V3</text>
<text x="144.7" y="156.1">GP6</text>
<text x="34.7" y="170.8">GND</text>
<text x="199.8" y="168.4">GND</text>
<text x="24.8" y="180.9">GND</text>
<text x="49.2" y="182.1">GND</text>
<text x="79.7" y="185.9">GND</text>
</g>
<g font-size="2.3" fill="#000080">
<text x="179.5" y="22.4">U1</text>
<text x="26.9" y="27.4">R1</text>
<text x="39.4" y="27.4">10K</text>
<text x="39.4" y="29.9">1K</text>
<text x="54.5" y="29.9">U2</text>
<text x="92" y="31.6">C1</text>
<text x="94.7" y="33.4">0.1uF</text>
<text x="145.2" y="30.8">R3</text>
<text x="145.2" y="33.3">1K</text>
<text x="54.5" y="47.4">'W25Q16JVUXIQ</text>
<text x="131.9" y="47.4">C2</text>
<text x="135.5" y="51.7">2.2uF</text>
<text x="154.7" y="57.6">R4</text>
<text x="167.2" y="57.6">22R</text>
<text x="154.7" y="60.2">R5</text>
<text x="167.2" y="60.2">22R</text>
<text x="154.7" y="67.6">R6</text>
<text x="167.2" y="67.6">1K</text>
<text x="59.2" y="79.3">SW1</text>
<text x="145.5" y="80.7">X1</text>
<text x="145.5" y="83.2">12MHz</text>
<text x="59.2" y="86.7">TACTILE_SWITCH</text>
<text x="179.5" y="102.4">RP2040</text>
<text x="54.7" y="115.8">USB1</text>
<text x="108.8" y="121.7">R7</text>
<text x="108.8" y="124.2">1K</text>
<text x="172.4" y="130.8">P2</text>
<text x="274.9" y="130.8">P3</text>
<text x="104.3" y="136.3" transform="rotate(-90 104.3 136.3)">RED_LED</text>
<text x="224.9" y="132.9">P4</text>
<text x="99.7" y="140.8">L1</text>
<text x="54.7" y="148.3">C165948</text>
<text x="54.7" y="145.8">KH-TYPE-C-16P</text>
<text x="277.3" y="155.8">Header 8</text>
<text x="35.7" y="162.8">C3</text>
<text x="52.2" y="165.8">U3</text>
<text x="172.3" y="163.3">Header 10</text>
<text x="35.7" y="168.6">0.1uF</text>
<text x="222.3" y="170.8">Header 10</text>
<text x="52.2" y="178.3">RT9193-33GB</text>
<text x="67" y="179">C5</text>
<text x="83.7" y="174.3">C4</text>
<text x="83.7" y="176.8">0.1uF</text>
<text x="69.7" y="180.8">22nF</text>
</g>
</svg>
